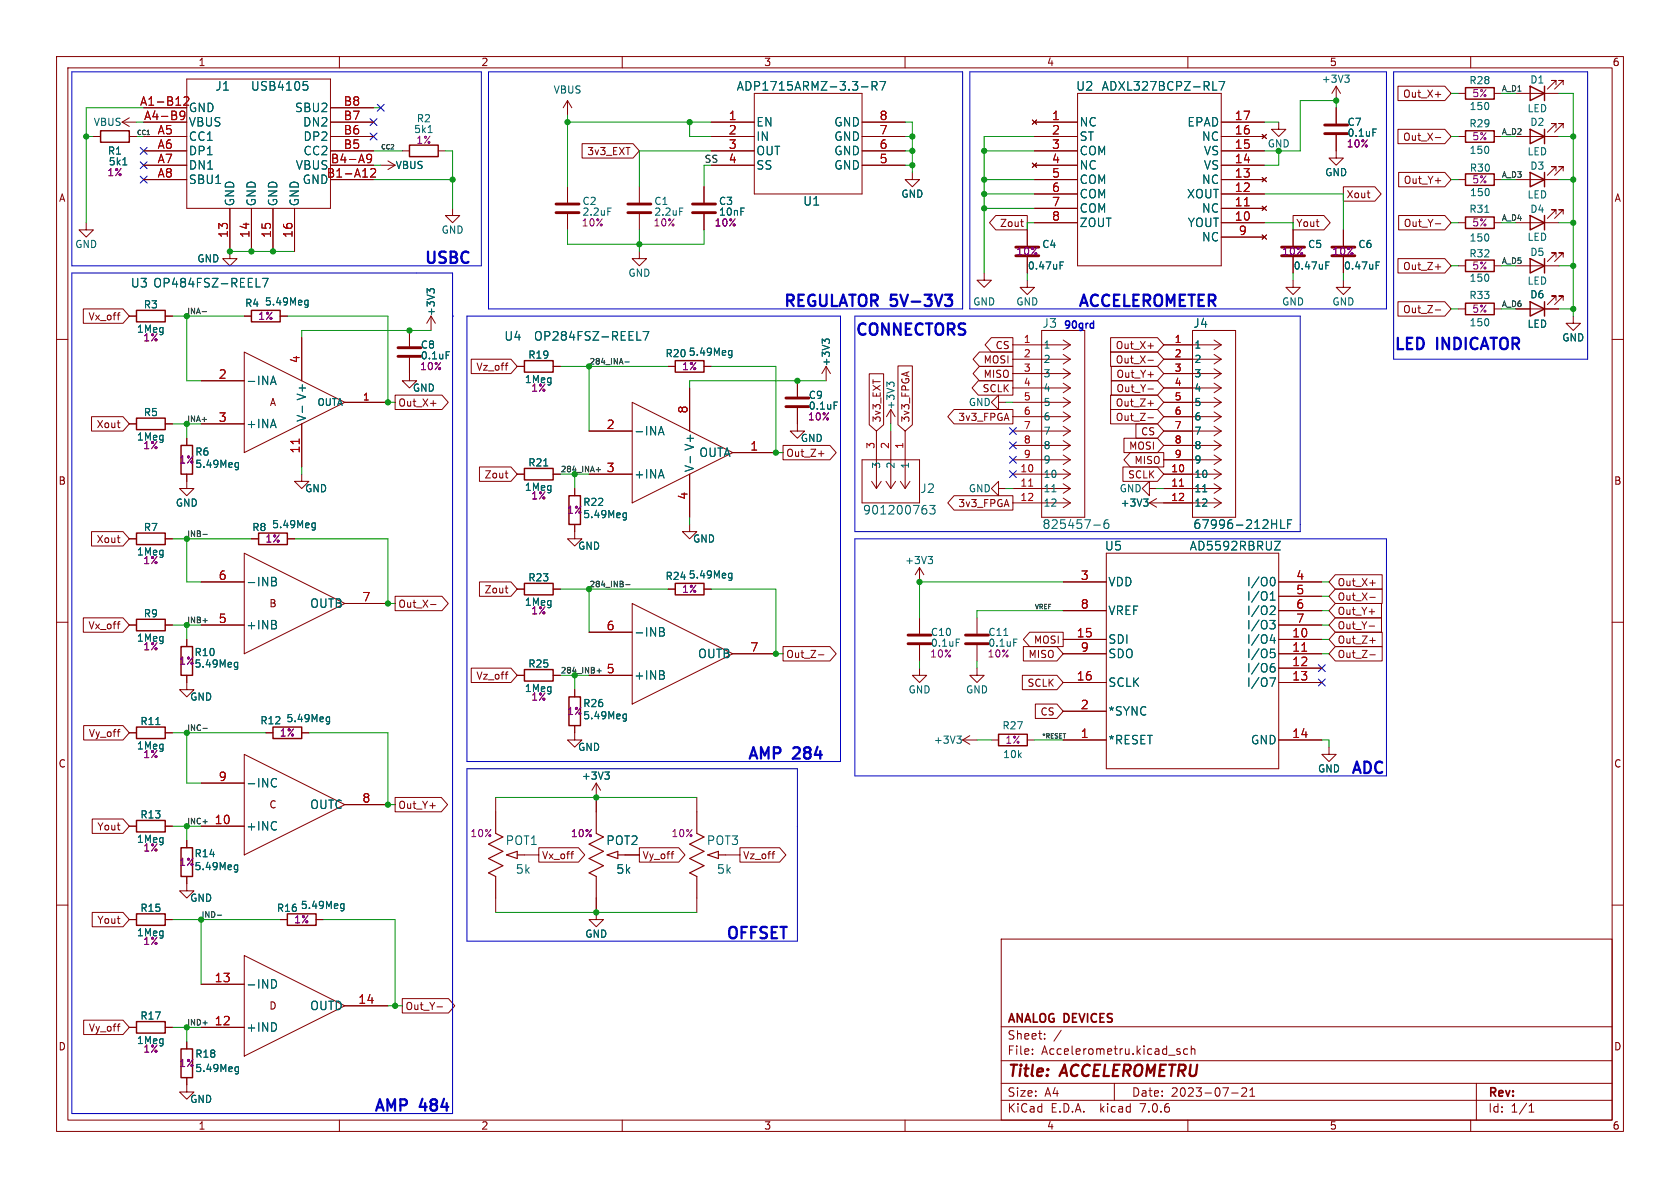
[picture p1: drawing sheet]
<svg xmlns="http://www.w3.org/2000/svg" width="297mm" height="210mm" viewBox="0 0 297 210" stroke-linecap="round" stroke-linejoin="round" font-family="sans-serif">
<g fill="none" stroke="#840000" stroke-width=".18">
<path d="M10 10h277v190h-277zM12 12h273v186h-273zM25.4 19.1h7.6M33 14h25.4v22.8h-25.4zM58.4 19.1h7.6M60 10v2M100.3 17.8v2.5M100.3 17.8l-.7 1.3M100.3 17.8l.8 1.3M110 10v2M133.3 16.5h19.1v17.8h-19.1zM160 10v2"/>
<path d="M190.5 16.5h25.4v30.5h-25.4zM210 10v2M236.2 15.2l-.7 1.3M236.2 15.2v2.6M236.2 19.1v2.7M236.2 15.2l.8 1.3M247.1 15.2h8.3l1.1 1.3-1.1 1.3h-8.3zM253.7 16.7h1M257.8 16.5h1.3M260 10v2M264.2 16.5h1.2M268 16.5h7.6"/>
<path d="M275.1 15v-.8h-.8h.8l-1.5 1.5M276.4 15v-.8h-.8h.8l-1.6 1.5M15.2 39.4v1.2h1.3l-1.3 1.3-1.2-1.3h1.2M16.5 24.1h1.3M21.6 21.6h2.5M21.6 21.6l1.3 .8M22.9 24.1h1.2M22.9 20.8l-1.3 .8M25.4 26.7h7.6M25.4 29.2h7.6M25.4 21.6h7.6M25.4 24.1h7.6"/>
<path d="M25.4 31.8h7.6M40.6 36.8v8.9h1.3l-1.3 1.3-1.2-1.3h1.2M44.4 36.8v7.7M48.3 36.8v7.7M52.1 36.8v7.7M58.4 26.7h7.6M58.4 29.2h7.6M58.4 21.6h7.6M58.4 24.1h7.6M58.4 31.8h7.6M67.3 29.2h2.5M68.6 28.4l1.2 .8"/>
<path d="M69.8 29.2l-1.2 .8M71.1 26.7h1.3M77.5 26.7h1.2M80 36.8v1.3h1.3l-1.3 1.3-1.3-1.3h1.3M100.3 33v2.8M100.3 37.8v2.8M102.9 25.4h9l1.1 1.3-1.1 1.2h-9zM113 33v2.8M113 37.8v2.8M124.5 33v2.8M124.5 37.8v2.8M125.7 26.7h7.6"/>
<path d="M125.7 29.2h7.6M125.7 21.6h7.6M125.7 24.1h7.6M152.4 26.7h7.6M152.4 29.2h7.6M152.4 21.6h7.6M152.4 24.1h7.6M161.3 30.5v1.3h1.3l-1.3 1.2-1.3-1.2h1.3M176 38.1h5.6v2.5h-5.6l-1.1-1.2zM180.4 39.2h.5M182.5 21.2l.8 .8M182.5 28.8l.8 .8"/>
<path d="M182.9 26.7h7.6M182.9 29.2h7.6M182.9 36.8h7.6M182.9 21.6h7.6M182.9 24.1h7.6M182.9 31.8h7.6M182.9 34.3h7.6M182.9 39.4h7.6M183.3 21.2l-.8 .8M183.3 28.8l-.8 .8M215.9 26.7h7.6M215.9 29.2h7.6"/>
<path d="M215.9 36.8h7.6M215.9 21.6h7.6M215.9 24.1h7.6M215.9 31.8h7.6M215.9 34.3h7.6M215.9 39.4h7.6M223.1 36.4l.8 .8M223.1 31.4l.8 .7M223.1 23.7l.8 .8M223.9 36.4l-.8 .8M223.9 31.4l-.8 .7M223.9 23.7l-.8 .8"/>
<path d="M226.1 21.6v1.3h1.2l-1.2 1.2-1.3-1.2h1.3M228.6 38.1h5.4l1.2 1.3-1.2 1.2h-5.4zM236.2 23.9v4h1.3l-1.3 1.3-1.3-1.3h1.3M237.5 33h5.6l1.1 1.3-1.1 1.3h-5.6zM247.1 22.9h8.3l1.1 1.2-1.1 1.3h-8.3zM247.3 38.1h8.1l1.1 1.3-1.1 1.2h-8.1zM247.3 30.5h8.1l1.1 1.3-1.1 1.2h-8.1zM253.7 39.6h1M253.7 31.9h1M253.7 24.3h1M257.8 24.1h1.3M257.8 31.8h1.3"/>
<path d="M257.8 39.4h1.3M264.2 24.1h1.2M264.2 31.8h1.2M264.2 39.4h1.2M268 24.1h7.6M268 31.8h7.6M268 39.4h7.6M275.1 37.8v-.7h-.8h.8l-1.5 1.5M275.1 22.6v-.8h-.8h.8l-1.5 1.6M275.1 30.2v-.7h-.8h.8l-1.5 1.5M276.4 37.8v-.7h-.8h.8l-1.6 1.5M276.4 22.6v-.8h-.8h.8l-1.6 1.6"/>
<path d="M276.4 30.2v-.7h-.8h.8l-1.6 1.5M10 60h2M14.7 54.6h7l1.2 1.3-1.2 1.3h-7zM20.7 55.7h.5M21.1 55.3h.1M22.9 55.9h1.2M29.2 55.9h1.3M43.2 55.9h1.2M49.5 55.9h1.3M53.3 59.7v7.6M72.4 58.4v2.8M76.2 55.9l-.8 1.3"/>
<path d="M76.2 55.9v2.5M76.2 55.9l.8 1.3M113 44.5v1.2h1.3l-1.3 1.3-1.2-1.3h1.2M174 48.3v1.2h1.3l-1.3 1.3-1.3-1.3h1.3M175.3 59.7h3.8v2.5h-3.8l-1.2-1.2zM180.8 40h.1M181.6 49.5v1.3h1.3l-1.3 1.3-1.3-1.3h1.3M181.6 40.6v2.8M181.6 45.5v2.8M184.1 58.4h7.7v33h-7.7zM196.3 59.7h8.3l1.1 1.3-1.1 1.2h-8.3zM210.8 58.4h7.6v33h-7.6z"/>
<path d="M215.9 41.9h7.6M223.1 41.5l.8 .8M223.9 41.5l-.8 .8M228.6 49.5v1.3h1.3l-1.3 1.3-1.3-1.3h1.3M228.6 40.6v2.8M228.6 45.5v2.8M237.5 49.5v1.3h1.3l-1.3 1.3-1.3-1.3h1.3M237.5 40.6v2.8M237.5 45.5v2.8M247.1 45.7h8.3l1.1 1.3-1.1 1.3h-8.3zM247.1 53.3h8.3l1.1 1.3-1.1 1.3h-8.3zM253.7 47.2h1"/>
<path d="M253.7 54.8h1M257.8 47h1.3M257.8 54.6h1.3M264.2 47h1.2M264.2 54.6h1.2M268 47h7.6M268 54.6h7.6M275.1 45.5v-.8h-.8h.8l-1.5 1.5M275.1 53.1v-.8h-.8h.8l-1.5 1.5M276.4 45.5v-.8h-.8h.8l-1.6 1.5M276.4 53.1v-.8h-.8h.8l-1.6 1.5M278.1 55.9v1.3h1.3l-1.3 1.2-1.2-1.2h1.2"/>
<path d="M285 60h2M16.2 73.7h5.5l1.2 1.2-1.2 1.3h-5.5zM22.9 74.9h1.2M29.2 74.9h1.3M33 77.5v1.2M35.6 74.9h7.6M35.6 67.3h7.6M43.2 62.2l17.8 8.9-17.8 8.9zM53.3 74.9v7.7M61 71.1h7.6M69.8 69.8h8.3l1.2 1.3-1.2 1.3h-8.3zM72.4 63.2v4.1h1.3l-1.3 1.3-1.3-1.3h1.3"/>
<path d="M76.1 71.3h1M83.3 63.5h7l1.1 1.3-1.1 1.2h-7zM89.3 64.6h.5M89.7 64.2h.1M91.4 64.8h1.3M97.8 64.8h1.3M104.1 76.2h7.7M111.8 71.1l17.7 8.9-17.7 8.9zM118.1 64.8h1.3M121.9 68.6v7.6M124.5 64.8h1.2M138.4 78.7h8.3l1.1 1.3-1.1 1.3h-8.3z"/>
<path d="M141 72.1v4.1h1.2l-1.2 1.3-1.3-1.3h1.3M141 67.3v2.8M146 64.8l-.7 1.2M146 64.8v2.5M146 64.8l.8 1.2M153.7 66.1h2.5v9l-1.3 1.1-1.2-1.1zM154.9 76.2v10.2M157.5 72.4l-.8 1.3M157.5 72.4v2.5M157.5 76.2v10.2M157.5 72.4l.7 1.3M158.7 64.7h2.6v10.4l-1.3 1.1-1.3-1.1z"/>
<path d="M160 76.2v10.2M168.7 72.4h10.4v2.5h-10.4l-1.1-1.2zM173 67.3h6.1v2.6h-6.1l-1.2-1.3zM173.1 62.2h6v2.6h-6l-1.1-1.3zM173.1 64.8h6v2.5h-6l-1.1-1.3zM176.5 71.1v-1.2l-1.2 1.2 1.2 1.3v-1.3h1.3M179.1 78.7h10.1M179.1 76.2h10.1M179.1 73.7h10.1M179.1 71.1h10.1M179.1 68.6h10.1M179.1 66h10.1"/>
<path d="M179.1 63.5h10.1M179.1 61h10.1M188 70.3l1.2 .8M188 67.7l1.2 .9M188 65.2l1.2 .8M188 62.7l1.2 .8M188 60.1l1.2 .9M188 77.9l1.2 .8M188 75.4l1.2 .8M188 72.8l1.2 .9M189.2 78.7l-1.2 .9M189.2 76.2l-1.2 .8"/>
<path d="M189.2 73.7l-1.2 .8M189.2 71.1l-1.2 .9M189.2 68.6l-1.2 .8M189.2 66l-1.2 .9M189.2 63.5l-1.2 .8M189.2 61l-1.2 .8M196.3 62.2h8.3l1.1 1.3-1.1 1.3h-8.3zM196.3 69.8h8.3l1.1 1.3-1.1 1.3h-8.3zM196.3 72.4h8.3l1.1 1.3-1.1 1.2h-8.3zM196.5 67.3h8.1l1.1 1.3-1.1 1.3h-8.1zM196.5 64.8h8.1l1.1 1.2-1.1 1.3h-8.1zM198.7 77.5h5.9l1.1 1.2-1.1 1.3h-5.9z"/>
<path d="M200.8 74.9h3.8l1.1 1.3-1.1 1.3h-3.8zM202.9 63.7h1M202.9 68.8h1M202.9 71.3h1M202.9 73.8h1M202.9 61.1h1M202.9 66.2h1M205.7 78.7h10.2M205.7 76.2h10.2M205.7 73.7h10.2M205.7 71.1h10.2M205.7 68.6h10.2"/>
<path d="M205.7 66h10.2M205.7 63.5h10.2M205.7 61h10.2M214.6 77.9l1.3 .8M214.6 75.4l1.3 .8M214.6 72.8l1.3 .9M214.6 70.3l1.3 .8M214.6 67.7l1.3 .9M214.6 65.2l1.3 .8M214.6 62.7l1.3 .8M214.6 60.1l1.3 .9M215.9 78.7l-1.3 .9"/>
<path d="M215.9 76.2l-1.3 .8M215.9 73.7l-1.3 .8M215.9 71.1l-1.3 .9M215.9 68.6l-1.3 .8M215.9 66l-1.3 .9M215.9 63.5l-1.3 .8M215.9 61l-1.3 .8M16.2 94h5.5l1.2 1.3-1.2 1.2h-5.5zM22.9 95.3h1.2M29.2 95.3h1.3M33 83.8v2.6h1.3l-1.3 1.2-1.3-1.2h1.3M43.2 97.8l17.8 8.9-17.8 8.9z"/>
<path d="M44.4 95.3h1.3M50.8 95.3h1.3M53.3 83.8v1.3h1.3l-1.3 1.3-1.2-1.3h1.2M84.8 82.5h5.5l1.1 1.3-1.1 1.3h-5.5zM89.3 83.6h.5M89.7 84.5h.1M91.4 83.8h1.3M97.8 83.8h1.3M101.6 92.7v2.6h1.3l-1.3 1.2-1.3-1.2h1.3M101.6 86.4v1.2M104.1 83.8h7.7M121.9 92.7v1.3h1.3l-1.3 1.3-1.3-1.3h1.3"/>
<path d="M121.9 83.8v7.6M129.5 80h7.7M144.7 80.2h1M152.4 81.3h10.2v7.6h-10.2zM154.1 85.1l.8 1.3M155.8 85.1l-.9 1.3M156.6 85.1l.9 1.3M158.3 85.1l-.8 1.3M159.2 85.1l.8 1.3M160.9 85.1l-.9 1.3M168.7 87.6h10.4v2.6h-10.4l-1.1-1.3zM176.5 86.4v-1.3l-1.2 1.3 1.2 1.2v-1.2h1.3"/>
<path d="M179.1 88.9h10.1M179.1 86.4h10.1M179.1 83.8h10.1M179.1 81.3h10.1M188 88.1l1.2 .8M188 85.5l1.2 .9M188 83l1.2 .8M188 80.4l1.2 .9M189.2 88.9l-1.2 .8M189.2 86.4l-1.2 .8M189.2 83.8l-1.2 .9M189.2 81.3l-1.2 .8"/>
<path d="M195.6 97.8h30.5v38.1h-30.5zM198.5 82.5h6.1l1.1 1.3-1.1 1.3h-6.1zM199.8 80h5.9v2.6h-5.9l-1.1-1.3zM203.2 86.4v-1.3l-1.3 1.3 1.3 1.2v-1.2h1.3M203.2 88.9h12.7M203.2 88.9l1.3 .8M204.5 88.1l-1.3 .8M205.7 86.4h10.2M205.7 83.8h10.2M205.7 81.3h10.2M214.6 88.1l1.3 .8M214.6 85.5l1.3 .9"/>
<path d="M214.6 83l1.3 .8M214.6 80.4l1.3 .9M215.9 88.9l-1.3 .8M215.9 86.4l-1.3 .8M215.9 83.8l-1.3 .9M215.9 81.3l-1.3 .8M10 110h2M14.7 109.2h7l1.2 1.3-1.2 1.3h-7zM20.7 110.3h.5M21.1 109.9h.1M22.9 110.5h1.2M29.2 110.5h1.3"/>
<path d="M33 119.4v2.5h1.3l-1.3 1.3-1.3-1.3h1.3M33 113v1.3M35.6 110.5h7.6M35.6 102.9h7.6M61 106.7h7.6M69.8 105.4h8.3l1.2 1.3-1.2 1.3h-8.3zM76.1 106.9h1M83.3 118.1h7l1.1 1.3-1.1 1.3h-7zM84.8 102.9h5.5l1.1 1.2-1.1 1.3h-5.5zM89.3 119.2h.5M89.3 104h.5M89.7 118.8h.1"/>
<path d="M89.7 104.8h.1M91.4 119.4h1.3M91.4 104.1h1.3M97.8 119.4h1.3M97.8 104.1h1.3M104.1 119.4h7.7M104.1 111.8h7.7M111.8 106.7l17.7 8.9-17.7 8.9zM118.1 104.1h1.3M124.5 104.1h1.2M129.5 115.6h7.7M138.4 114.3h8.3l1.1 1.3-1.1 1.2h-8.3z"/>
<path d="M144.7 115.8h1M162.6 118.1v1.3h1.2l-1.2 1.3-1.3-1.3h1.3M162.6 100.3v2.6M162.6 109.2v2.8M162.6 114v2.8M162.6 100.3l-.8 1.3M162.6 100.3l.7 1.3M172.7 118.1v1.3h1.3l-1.3 1.3-1.3-1.3h1.3M172.7 109.2v2.8M172.7 114v2.8M180.7 119.4h6.1l1.2 1.3-1.2 1.2h-6.1zM180.9 114.3h5.9l1.2 1.3-1.2 1.2h-5.9z"/>
<path d="M182 111.8h6v2.5h-6l-1.1-1.3zM188 102.9h7.6M188 113h7.6M188 115.6h7.6M188 108h7.6M226.1 110.5h7.6M226.1 102.9h7.6M226.1 113h7.6M226.1 115.6h7.6M226.1 118.1h7.6M226.1 105.4h7.6M226.1 108h7.6"/>
<path d="M236.1 111.8h8.3v2.5h-8.3l-1.2-1.3zM236.1 104.1h8.3v2.6h-8.3l-1.2-1.3zM236.1 101.6h8.3v2.5h-8.3l-1.2-1.2zM236.1 109.2h8.1v2.6h-8.1l-1.2-1.3zM236.1 106.7h8.1v2.5h-8.1l-1.2-1.2zM236.1 114.3h8.3v2.5h-8.3l-1.2-1.2zM242 110.7h1M242 108.1h1M242.2 113.2h.9M242.2 105.6h.9M242.2 103.1h.9M242.2 115.8h.9"/>
<path d="M285 110h2M14.8 128.3h6.9l1.2 1.2-1.2 1.3h-6.9zM20.7 129.4h.5M21.1 128.9h.1M22.9 129.5h1.2M29.2 129.5h1.3M35.6 138.4h7.6M43.2 133.4l17.8 8.8-17.8 8.9zM47 129.5h1.3M53.3 129.5h1.3M101.6 128.3v2.5h1.3l-1.3 1.3-1.3-1.3h1.3M101.6 121.9v1.3"/>
<path d="M105.4 138.4l-.8 1.3M105.4 138.4v5.1M105.4 138.4l.8 1.3M170.2 130.8l1.2 .8M170.2 130.8h2.5M171.4 130l-1.2 .8M175.3 130.8h1.2M181.6 130.8h1.3M183 124.5h3.8l1.2 1.2-1.2 1.3h-3.8zM188 130.8h7.6M188 120.7h7.6M188 125.7h7.6"/>
<path d="M226.1 130.8h7.6M226.1 120.7h7.6M234.9 132.1v1.3h1.3l-1.3 1.2-1.2-1.2h1.2M10 160h2M16.3 144.8h5.4l1.2 1.3-1.2 1.2h-5.4zM22.9 146.1h1.2M29.2 146.1h1.3M33 154.9v2.6h1.3l-1.3 1.3-1.3-1.3h1.3M33 148.6v1.3M35.6 146.1h7.6M61 142.2h7.6M69.8 141h8.2l1.1 1.2-1.1 1.3h-8.2z"/>
<path d="M76 142.4h1M87.6 141v2.5M87.6 158.8v2.5M92.7 151.1h2.5M95.2 149.9h7.1l1.1 1.2-1.1 1.3h-7.1zM100.9 151h.5M101.3 150.5h.1M105.4 158.8v3.8h1.3l-1.3 1.2-1.3-1.2h1.3M110.5 151.1h2.5M113 149.9h7l1.1 1.2-1.1 1.3h-7zM123.2 141v2.5M123.2 158.8v2.5"/>
<path d="M128.3 151.1h2.5M130.8 149.9h7l1.1 1.2-1.1 1.3h-7zM136.5 151h.5M136.8 150.5h.2M285 160h2M16.3 161.3h5.4l1.2 1.3-1.2 1.2h-5.4zM22.9 162.6h1.2M29.2 162.6h1.3M35.6 174h7.6M43.2 168.9l17.8 8.9-17.8 8.9zM49.5 162.6h1.3M55.9 162.6h1.2"/>
<path d="M61 177.8h7.6M71.1 176.5h8.2l1.1 1.3-1.1 1.3h-8.2zM77.3 178h.9M177 166h108v32h-108zM14.8 180.3h6.9l1.2 1.3-1.2 1.3h-6.9zM20.7 181.4h.5M21.1 181h.1M22.9 181.6h1.2M29.2 181.6h1.3M33 190.5v2.5h1.3l-1.3 1.3-1.3-1.3h1.3M33 184.2v1.2M35.6 181.6h7.6"/>
<path d="M60 198v2M110 198v2M160 198v2M177 194.5h108M177 191.5h108M177 187.5h108M177 181.5h108M182.5 186.3v.1M182.5 185.5v.1M184.7 183.6v.1M184.7 182.8v.1M187.6 182.1l-1.3 2"/>
<path d="M197 191.5v3M208.6 185.5l-.4-.1-.2 .2 .1 .2 .5 .2v.3h-.6M210 185.5l-.5-.1-.3 .3v.4l.2 .2h.6M210 198v2M210.6 185.5l.2-.1 .4 .1v.9M210.6 184.9v1.5M217.7 193.2h1.2M219.5 192.4l.6-.1 .2 .1 .1 .3-.9 1.1h.9M221 193.8h.8M221 192.7l.4-.4v1.5M260 198v2M261 191.5v6.5"/>
<path d="M270.3 196.6h.9M270.3 195.5l.4-.4v1.5"/>
</g>
<g fill="none" stroke="#006464" stroke-width=".18">
<path d="M53.6 14.4h.8M53.8 15h.3l.3 .3-.1 .6h-.5M152.3 15.4h1.2M154.2 15.2l.7-.1 .1-.2v-.3l-.2-.2h-.6v1.5M154.5 15.2l.5 .7M155.6 14.4h1l-.7 1.5M214.4 15.9h.7M215.5 14.4h1l-.6 1.5M237.7 13.3h.8l-.4 .5M238.3 13.8l.2 .2v.3l-.2 .2M21.7 29.2h.7M75.7 23.4h.7"/>
<path d="M107.5 36.8h.6M120.2 36.8h.6M242.7 22.8h.6M262.5 37.5h.7M45.3 50.7h.7M46.4 49.2h1l-.7 1.5M54.1 53.1h.4M54.5 53.1v1l-.2 .2h-.3M54.5 53.9h-.4M76 51.5l-.5-.5v.8M76 51.3l.2-.3h.3l.3 .3M113.7 58.6h1l-.7 1.5"/>
<path d="M187.4 46.9h.4M187.4 46.3h.6M234.4 46.9h.4M234.4 46.3h.6M243.3 46.9h.4M243.3 46.3h.6M47.8 68l.5-1.5 .5 1.5M48 67.6h.7M53.5 71.8v1.1M78.9 62.2h.6M112.6 60.1h.7M116.4 76.9l.5-1.5 .5 1.5"/>
<path d="M116.5 76.5h.8M129 62h.4M129.4 62v1l-.1 .2h-.3M129.4 62.7l-.4 .1M145.8 60.4l-.4-.5v.8M145.8 60.2l.3-.3h.3l.2 .3M147.5 71.1h.6M157.3 68l-.5-.4v.7M157.3 67.8l.2-.2h.3l.3 .2M41.8 81.8h.3M42.1 81.8v1l-.1 .2h-.3M42.1 82.6h-.3"/>
<path d="M55.4 92.4l.3 .1M55.7 92.4v1.1l-.1 .2h-.3M55.7 93.2l-.3 .1M96.1 82.4h.8M110.4 90.7h.3M110.7 90.7v1l-.1 .2h-.3M110.7 91.5h-.3M122 80.7v1.1M163.7 90l.2 .2-.2 .6M164.1 98.4h.8l-.5 .5M164.4 89.3h.9l-.5 .6 .4 .2v.6l-.2 .2h-.4l-.2-.2M164.6 98.9l.3 .2v.3l-.3 .2"/>
<path d="M186 86.9h.7M193.4 92.8h1.1M195.9 91.9a.6 .6 0 0 0-.7 .6v.6l.1 .2 .4 .1 .3-.1v-.5l-.1-.3h-.4l-.3 .3M202.2 88.2h.8l-.5 .5M202.7 88.7l.3 .2v.3l-.3 .3M212.6 86.9h.8M225.3 95.7h1.1l-1.1 1.5h1.1M226.4 91.9v1.5h.7M227.6 92.6h.6M228.4 91.9h-.8v1.5M41.7 117.1h.3M42 117.1v1l-.1 .2-.3 .1"/>
<path d="M42 117.9h-.3M48 102.1h.5l.2 .1 .1 .3-.3 .3M48 102.8h.5M48.5 102.8a.4 .4 0 0 1 .4 .3 .4 .4 0 0 1-.3 .5h-.6M48.7 110.5l.2 .2-.2 .4M48.7 109.8v.4M116.6 110.9h.5l.2 .2 .1 .3-.3 .3M116.6 111.7h.5M117.1 111.7a.4 .4 0 0 1 .4 .3 .4 .4 0 0 1-.3 .4h-.6M117.3 119.4l.2 .2-.2 .4M117.3 118.7v.4M129 101.3l.4 .1"/>
<path d="M129.4 101.3v1.1l-.1 .1-.3 .1M129.4 102.1l-.4 .1M169.1 113h.6M177.5 112.3h.7M179.2 113h.6M224.5 109.7h.9l-.5 .5 .4 .2 .1 .5-.3 .3h-.4M224.5 119.8h1l-.7 1.5M224.6 113.2h.9M224.6 106.1h.8M224.6 105l.4-.4v1.5M224.6 114.8h.7M224.8 115.3h.3l.3 .3-.1 .5-.5 .2"/>
<path d="M224.8 107.1l.5 .1 .1 .4-.9 1h.9M224.8 117.9h.5l.1 .3-.1 .5-.5 .1M224.9 102.1a.81 .81 0 0 1 .6 .6 .81 .81 0 0 1-.3 .8l-.3 .1M225.3 112.7v1M225.3 117.3l-.5 .1M27.5 128.1h.8M48.2 137.7l.4-.1 .3 .2M48.9 139l-.3 .1-.4-.1M57.9 126.7l.4 .1M58.3 126.7v1.1l-.2 .1-.3 .1M58.3 127.5l-.4 .1M106.9 136.5h.8l-.4 .5"/>
<path d="M107.5 137l.2 .2v.3l-.2 .2M110.4 126.2l.3 .1M110.7 126.2v1.1l-.1 .1-.3 .1M110.7 127l-.3 .1M169.2 130.1h.7l-.4 .5M169.7 130.6l.2 .2v.3l-.2 .3M41.7 152.9l.3 .1M42 152.9v1l-.1 .2-.3 .1M42 153.7h-.3M60.4 159.8h.4M60.8 159.8v1l-.1 .2h-.3M48 173.2a.76 .76 0 0 1 .9 .7 .76 .76 0 0 1-.9 .8"/>
<path d="M60.8 160.5l-.4 .1M41.8 188.6h.3M42.1 188.6v1l-.1 .2-.3 .1M42.1 189.4h-.3M48.8 181.2v.7"/>
</g>
<path d="M31.8 19.9l.3-.3h.3l.3 .3M32.5 17.2l.6-.1 .2 .1 .1 .3-.9 1.1h.9M31.8 20.3l.3 .3h.3l.3-.3M32.6 20.8a.53 .53 0 0 1-.6 .3M64.8 27.6l.3-.3 .5 .1a.99 .99 0 0 1-.3 1.4h-.3M64.8 27.9l.3 .3h.3l.3-.3M65.5 29.9l.6-.1 .2 .1 .1 .3-.9 1.1h.9M220 36.4h.9M52.9 77.6v.9M181.9 85.9h.7M208.5 85.9h.7M230.2 115.1h.8" fill="none" stroke="#a90000" stroke-width=".18"/>
<g fill="none" stroke="#840000" stroke-width=".25">
<path d="M259.1 15.5h5.1v2h-5.1zM270.5 15.2l2.5 1.3-2.5 1.3zM273 15.2v2.6M17.8 23.1h5.1v2h-5.1zM72.4 25.7h5.1v2h-5.1zM259.1 38.4h5.1v2h-5.1zM259.1 23.1h5.1v2h-5.1zM259.1 30.7h5.1v2.1h-5.1zM270.5 38.1l2.5 1.3-2.5 1.2zM270.5 22.9l2.5 1.2-2.5 1.3zM270.5 30.5l2.5 1.3-2.5 1.2zM273 22.9v2.5"/>
<path d="M273 30.5v2.5M273 38.1v2.5M24.1 54.9h5.1v2h-5.1zM44.4 54.9h5.1v2h-5.1zM259.1 46h5.1v2h-5.1zM259.1 53.6h5.1v2h-5.1zM270.5 45.7l2.5 1.3-2.5 1.3zM270.5 53.3l2.5 1.3-2.5 1.3zM273 45.7v2.6M273 53.3v2.6M24.1 73.9h5.1v2h-5.1zM32 78.7h2v5.1h-2z"/>
<path d="M92.7 63.8h5.1v2h-5.1zM119.4 63.8h5.1v2h-5.1zM24.1 94.2h5.1v2.1h-5.1zM45.7 94.2h5.1v2.1h-5.1zM92.7 82.8h5.1v2h-5.1zM100.6 87.6h2v5.1h-2zM24.1 109.5h5.1v2h-5.1zM32 114.3h2v5.1h-2zM92.7 118.4h5.1v2h-5.1zM92.7 103.1h5.1v2.1h-5.1zM119.4 103.1h5.1v2.1h-5.1zM24.1 128.5h5.1v2.1h-5.1z"/>
<path d="M48.3 128.5h5v2.1h-5zM100.6 123.2h2v5.1h-2zM176.5 129.8h5.1v2h-5.1zM24.1 145h5.1v2.1h-5.1zM32 149.9h2v5h-2zM24.1 161.5h5.1v2.1h-5.1zM50.8 161.5h5.1v2.1h-5.1zM24.1 180.6h5.1v2h-5.1zM32 185.4h2v5.1h-2z"/>
</g>
<g fill="none" stroke="#840000" stroke-width=".51">
<path d="M98.3 37.6h4.1M98.3 36.1h4.1M111 37.6h4.1M111 36.1h4.1M122.4 37.6h4.1M122.4 36.1h4.1M234.2 23.6h4.1M234.2 22.1h4.1M179.6 45.2h4M179.6 43.7h4M226.6 45.2h4M226.6 43.7h4"/>
<path d="M235.5 45.2h4M235.5 43.7h4M70.4 63h4M70.4 61.5h4M138.9 71.9h4.1M138.9 70.4h4.1M160.5 113.8h4.1M160.5 112.3h4.1M170.7 113.8h4.1M170.7 112.3h4.1"/>
</g>
<path d="M87.6 143.5v3.8l1.3 .7-2.5 1.2 2.5 1.3-2.5 1.3 2.5 1.2-2.5 1.3 1.2 .6v3.9M89.5 151.1l1.9-.6v1.3zM91.4 151.1h1.3M105.4 143.5v3.8l1.3 .7-2.6 1.2 2.6 1.3-2.6 1.3 2.6 1.2-2.6 1.3 1.3 .6v3.9M107.3 151.1l1.9-.6v1.3zM109.2 151.1h1.3M123.2 143.5v3.8l1.3 .7-2.6 1.2 2.6 1.3-2.6 1.3 2.6 1.2-2.6 1.3 1.3 .6v3.9M125.1 151.1l1.9-.6v1.3zM127 151.1h1.3" fill="none" stroke="#840000" stroke-width=".2"/>
<path d="M35.7 55.1h.8M110.5 64h.7M35.9 94.5h.7M105.4 83h.8M105.8 82.7v.7M35.9 109.7h.7M105.5 118.6h.8M105.9 118.2v.8M110.6 103.4h.8M35.9 128.8h.7M38.4 161.8h.8" fill="none" stroke="#0f0f0f" stroke-width=".18"/>
<path d="M167.1 52.1h1.2l-.7 .8a.54 .54 0 0 1 .7 .3v.5l-.2 .3-.7 .1" fill="none" stroke="#0000c2" stroke-width=".4"/>
<path d="M193.2 57.2h.1M193.3 56.7v1.3M193.3 57.9l-.1 .1" fill="none" stroke="#0000c2" stroke-width=".25"/>
<path d="M12.7 12.7h72.4v34.3h-72.4zM86.4 12.7h83.8v41.9h-83.8zM171.4 12.7h73.7v41.9h-73.7zM246.4 12.7h34.3v50.8h-34.3zM12.7 48.3h67.3v148.6h-67.3zM80 55.9h.1M82.5 55.9h66.1v78.7h-66.1zM151.1 55.9h78.8v38.1h-78.8zM151.1 95.3h94v41.9h-94zM82.5 135.9h58.5v30.5h-58.5z" fill="none" stroke="#0000c2" stroke-width=".18"/>
<g fill="none" stroke="#009600" stroke-width=".18">
<path d="M25.4 19.1h-10.2v20.3M66 19.1h1.3M236.2 19.1v-1.3h-6.3v8.9h-3.8v2.5h-2.6M256.5 16.5h1.3M265.4 16.5h2.6M275.6 16.5h2.5v39.4M15.2 24.1h1.3M24.1 21.6h1.3M66 29.2h1.3M66 31.8h14M66 26.7h5.1M78.7 26.7h1.3v10.1"/>
<path d="M100.3 21.6h25.4M100.3 20.3v12.7M121.9 21.6v2.5h3.8M124.5 29.2v3.8M125.7 26.7h-12.7v6.3M160 21.6h1.3v8.9M160 29.2h1.3M160 24.1h1.3M160 26.7h1.3M174 31.8h8.9M174 34.3h8.9M174 26.7h8.9"/>
<path d="M174 36.8h8.9M182.9 39.4h-1.3v1.2M182.9 24.1h-8.9v24.2M223.5 39.4h5.1M223.5 34.3h14v6.3M223.5 21.6h2.6M256.5 39.4h1.3M256.5 31.8h1.3M256.5 24.1h1.3M265.4 39.4h2.6M265.4 31.8h2.6M265.4 24.1h2.6"/>
<path d="M275.6 39.4h2.5M275.6 31.8h2.5M275.6 24.1h2.5M30.5 55.9h12.7M33 55.9v11.4h2.6M40.6 44.5h11.5M50.8 55.9h17.8v15.2h1.2M76.2 58.4h-22.9v1.3M100.3 40.6v2.6h24.2v-2.6M113 40.6v3.9M181.6 48.3v1.2M228.6 48.3v1.2"/>
<path d="M237.5 48.3v1.2M256.5 47h1.3M256.5 54.6h1.3M265.4 47h2.6M265.4 54.6h2.6M275.6 47h2.5M275.6 54.6h2.5M30.5 74.9h5.1M33 74.9v2.6M99.1 64.8h19M104.1 64.8v11.4M125.7 64.8h11.5v15.2h1.2"/>
<path d="M146 67.3h-24.1v1.3M157.5 74.9v1.3M177.8 71.1h1.3M30.5 95.3h13.9M33 95.3v7.6h2.6M52.1 95.3h16.5v11.4h1.2M53.3 82.6v1.2M99.1 83.8h5M101.6 83.8v2.6M121.9 91.4v1.3M177.8 86.4h1.3M204.5 86.4h1.2"/>
<path d="M30.5 110.5h5.1M33 110.5v2.5M99.1 104.1h19M99.1 119.4h5M101.6 119.4v2.5M104.1 104.1v7.7M125.7 104.1h11.5v11.5h1.2M162.6 116.8v1.3M172.7 116.8v1.3M188 108h-15.3v1.2M188 102.9h-25.4v6.3M233.7 115.6h1.2"/>
<path d="M233.7 113h1.2M233.7 110.5h1.2M233.7 105.4h1.2M233.7 108h1.2M233.7 102.9h1.2M30.5 129.5h16.5M33 129.5v8.9h2.6M54.6 129.5h14v12.7h1.2M172.7 130.8h2.6M182.9 130.8h5.1M233.7 130.8h1.2v1.3M30.5 146.1h5.1"/>
<path d="M33 146.1v2.5M87.6 141h35.6M30.5 162.6h19M35.6 162.6v11.4M57.1 162.6h12.7v15.2M68.6 177.8h2.5M87.6 161.3h35.6M30.5 181.6h5.1M33 181.6v2.6"/>
</g>
<g fill="none" stroke="#000084" stroke-width=".18">
<path d="M66.7 18.4l1.2 1.3M67.9 18.4l-1.2 1.3M24.8 28.6l1.2 1.2M24.8 26.1l1.2 1.2M24.8 31.1l1.2 1.3M26 28.6l-1.2 1.2M26 26.1l-1.2 1.2M26 31.1l-1.2 1.3M65.4 21l1.2 1.2M65.4 23.5l1.2 1.2M66.6 21l-1.2 1.2M66.6 23.5l-1.2 1.2"/>
<path d="M178.5 78.1l1.2 1.2M178.5 75.6l1.2 1.2M179.7 78.1l-1.2 1.2M179.7 75.6l-1.2 1.2M178.5 83.2l1.2 1.2M178.5 80.7l1.2 1.2M179.7 83.2l-1.2 1.2M179.7 80.7l-1.2 1.2M233.1 117.5l1.2 1.2M234.3 117.5l-1.2 1.2M233.1 120l1.2 1.3M234.3 120l-1.2 1.3"/>
</g>
<g fill="#009600" stroke="#009600" stroke-width=".18">
<circle cx="278.1" cy="39.4" r=".46"/>
<circle cx="278.1" cy="47" r=".46"/>
<circle cx="278.1" cy="54.6" r=".46"/>
<circle cx="141" cy="67.3" r=".46"/>
<circle cx="174" cy="34.3" r=".46"/>
<circle cx="174" cy="26.7" r=".46"/>
<circle cx="174" cy="31.8" r=".46"/>
<circle cx="161.3" cy="29.2" r=".46"/>
<circle cx="162.6" cy="102.9" r=".46"/>
<circle cx="161.3" cy="26.7" r=".46"/>
<circle cx="121.9" cy="21.6" r=".46"/>
<circle cx="161.3" cy="24.1" r=".46"/>
<circle cx="236.2" cy="17.8" r=".46"/>
<circle cx="174" cy="36.8" r=".46"/>
<circle cx="226.1" cy="26.7" r=".46"/>
<circle cx="278.1" cy="24.1" r=".46"/>
<circle cx="278.1" cy="31.8" r=".46"/>
<circle cx="33" cy="129.5" r=".46"/>
<circle cx="68.6" cy="142.2" r=".46"/>
<circle cx="33" cy="74.9" r=".46"/>
<circle cx="33" cy="110.5" r=".46"/>
<circle cx="68.6" cy="71.1" r=".46"/>
<circle cx="33" cy="55.9" r=".46"/>
<circle cx="72.4" cy="58.4" r=".46"/>
<circle cx="33" cy="95.3" r=".46"/>
<circle cx="104.1" cy="104.1" r=".46"/>
<circle cx="105.4" cy="141" r=".46"/>
<circle cx="101.6" cy="119.4" r=".46"/>
<circle cx="33" cy="146.1" r=".46"/>
<circle cx="105.4" cy="161.3" r=".46"/>
<circle cx="69.8" cy="177.8" r=".46"/>
<circle cx="35.6" cy="162.6" r=".46"/>
<circle cx="33" cy="181.6" r=".46"/>
<circle cx="137.2" cy="115.6" r=".46"/>
<circle cx="101.6" cy="83.8" r=".46"/>
<circle cx="137.2" cy="80" r=".46"/>
<circle cx="68.6" cy="106.7" r=".46"/>
<circle cx="44.4" cy="44.5" r=".46"/>
<circle cx="48.3" cy="44.5" r=".46"/>
<circle cx="80" cy="31.8" r=".46"/>
<circle cx="113" cy="43.2" r=".46"/>
<circle cx="104.1" cy="64.8" r=".46"/>
<circle cx="40.6" cy="44.5" r=".46"/>
<circle cx="15.2" cy="24.1" r=".46"/>
<circle cx="100.3" cy="21.6" r=".46"/>
</g>
<g font-size="2.8" fill="#0000c2">
<text x="74.9" y="46.7">USBC</text>
<text x="138.4" y="54.4">REGULATOR 5V-3V3</text>
<text x="151.1" y="59.4">CONNECTORS</text>
<text x="190.5" y="54.4">ACCELEROMETER</text>
<text x="246.4" y="62">LED</text>
<text x="254.1" y="62">INDICATOR</text>
<text x="132.1" y="134.4">AMP</text>
<text x="140.4" y="134.4">284</text>
<text x="238.8" y="136.9">ADC</text>
<text x="128.3" y="166.1">OFFSET</text>
<text x="66" y="196.6">AMP</text>
<text x="74.4" y="196.6">484</text>
</g>
<g font-size="2.8" fill="#840000">
<text x="178" y="190.9">Title:</text>
<text x="187.7" y="190.9">ACCELEROMETRU</text>
</g>
<g font-size="2.1" fill="#006464">
<text x="38" y="16.2">J1</text>
<text x="44.3" y="16.2">USB4105</text>
<text x="130.2" y="16.2">ADP1715ARMZ-3.3-R7</text>
<text x="190.2" y="16.2">U2</text>
<text x="194.7" y="16.2">ADXL327BCPZ-RL7</text>
<text x="52.1" y="20">SBU2</text>
<text x="53.5" y="22.6">DN2</text>
<text x="133.6" y="22.6">EN</text>
<text x="147.4" y="22.6">GND</text>
<text x="190.8" y="22.6">NC</text>
<text x="209.9" y="22.6">EPAD</text>
<text x="33.3" y="25.1">CC1</text>
<text x="33.3" y="27.6">DP1</text>
<text x="53.6" y="27.6">CC2</text>
<text x="53.6" y="25.1">DP2</text>
<text x="133.6" y="25.1">IN</text>
<text x="133.6" y="27.6">OUT</text>
<text x="147.4" y="27.6">GND</text>
<text x="147.4" y="25.1">GND</text>
<text x="190.8" y="25.1">ST</text>
<text x="190.8" y="27.6">COM</text>
<text x="212.4" y="25.1">NC</text>
<text x="212.8" y="27.6">VS</text>
<text x="33.3" y="30.2">DN1</text>
<text x="33.3" y="32.7">SBU1</text>
<text x="52.2" y="30.2">VBUS</text>
<text x="133.6" y="30.2">SS</text>
<text x="147.4" y="30.2">GND</text>
<text x="190.8" y="30.2">NC</text>
<text x="190.8" y="32.7">COM</text>
<text x="190.8" y="35.3">COM</text>
<text x="209.8" y="35.3">XOUT</text>
<text x="212.4" y="32.7">NC</text>
<text x="212.8" y="30.2">VS</text>
<text x="41.6" y="36.6" transform="rotate(-90 41.6 36.6)">GND</text>
<text x="45.4" y="36.6" transform="rotate(-90 45.4 36.6)">GND</text>
<text x="49.2" y="36.6" transform="rotate(-90 49.2 36.6)">GND</text>
<text x="53" y="36.6" transform="rotate(-90 53 36.6)">GND</text>
<text x="141.9" y="36.6">U1</text>
<text x="190.8" y="37.8">COM</text>
<text x="190.8" y="40.3">ZOUT</text>
<text x="209.9" y="40.3">YOUT</text>
<text x="212.4" y="37.8">NC</text>
<text x="212.4" y="42.9">NC</text>
<text x="23" y="51">U3 OP484FSZ-REEL7</text>
<text x="184.2" y="58.1">J3</text>
<text x="210.9" y="58.1">J4</text>
<text x="89.1" y="60.4">U4</text>
<text x="94.3" y="60.4">OP284FSZ-REEL7</text>
<text x="43.4" y="68.3">-INA</text>
<text x="54.3" y="70.9" transform="rotate(-90 54.3 70.9)">V+</text>
<text x="43.4" y="75.9">+INA</text>
<text x="54.3" y="74.7" transform="rotate(-90 54.3 74.7)">V-</text>
<text x="112" y="77.2">-INA</text>
<text x="122.9" y="83.6" transform="rotate(-90 122.9 83.6)">V-</text>
<text x="122.9" y="79.8" transform="rotate(-90 122.9 79.8)">V+</text>
<text x="123.6" y="81">OUTA</text>
<text x="112" y="84.8">+INA</text>
<text x="162.6" y="87.4">J2</text>
<text x="152.5" y="91.2">901200763</text>
<text x="184.2" y="93.7">825457-6</text>
<text x="210.9" y="93.7">67996-212HLF</text>
<text x="195.2" y="97.5">U5</text>
<text x="210.2" y="97.5">AD5592RBRUZ</text>
<text x="43.4" y="103.8">-INB</text>
<text x="54.8" y="107.7">OUTB</text>
<text x="195.8" y="103.8">VDD</text>
<text x="220.4" y="103.8">I/O0</text>
<text x="220.4" y="106.4">I/O1</text>
<text x="43.4" y="111.5">+INB</text>
<text x="112" y="112.7">-INB</text>
<text x="195.8" y="108.9">VREF</text>
<text x="220.4" y="108.9">I/O2</text>
<text x="220.4" y="111.5">I/O3</text>
<text x="123.3" y="116.5">OUTB</text>
<text x="195.8" y="114">SDI</text>
<text x="195.8" y="116.5">SDO</text>
<text x="220.4" y="114">I/O4</text>
<text x="220.4" y="116.5">I/O5</text>
<text x="220.4" y="119.1">I/O6</text>
<text x="112" y="120.4">+INB</text>
<text x="195.8" y="121.6">SCLK</text>
<text x="220.4" y="121.6">I/O7</text>
<text x="195.8" y="131.8">*RESET</text>
<text x="195.8" y="126.7">*SYNC</text>
<text x="221.1" y="131.8">GND</text>
<text x="43.4" y="139.4">-INC</text>
<text x="54.8" y="143.2">OUTC</text>
<text x="43.4" y="147">+INC</text>
<text x="89.3" y="149.6">POT1</text>
<text x="107.1" y="149.6">POT2</text>
<text x="124.9" y="149.6">POT3</text>
<text x="91.1" y="154.7">5k</text>
<text x="108.9" y="154.7">5k</text>
<text x="126.6" y="154.7">5k</text>
<text x="43.4" y="175">-IND</text>
<text x="54.8" y="178.8">OUTD</text>
<text x="43.4" y="182.6">+IND</text>
</g>
<g font-size="2.1" fill="#a90000">
<text x="24.7" y="18.8">A1-B12</text>
<text x="25.4" y="21.3">A4-B9</text>
<text x="27.8" y="23.9">A5</text>
<text x="33.3" y="20">GND</text>
<text x="33.3" y="22.6">VBUS</text>
<text x="60.7" y="23.9">B6</text>
<text x="60.7" y="21.3">B7</text>
<text x="60.7" y="18.8">B8</text>
<text x="128.7" y="21.3">1</text>
<text x="128.7" y="23.9">2</text>
<text x="155.4" y="23.9">7</text>
<text x="155.4" y="21.3">8</text>
<text x="185.9" y="21.3">1</text>
<text x="185.9" y="23.9">2</text>
<text x="218.2" y="23.9">16</text>
<text x="218.2" y="21.3">17</text>
<text x="27.8" y="26.4">A6</text>
<text x="27.8" y="29">A7</text>
<text x="58.4" y="29">B4-A9</text>
<text x="60.7" y="26.4">B5</text>
<text x="128.7" y="26.4">3</text>
<text x="128.7" y="29">4</text>
<text x="155.4" y="29">5</text>
<text x="155.4" y="26.4">6</text>
<text x="185.9" y="26.4">3</text>
<text x="185.9" y="29">4</text>
<text x="218.2" y="29">14</text>
<text x="218.2" y="26.4">15</text>
<text x="27.8" y="31.5">A8</text>
<text x="53.4" y="32.7">GND</text>
<text x="57.7" y="31.5">B1-A12</text>
<text x="185.9" y="31.5">5</text>
<text x="185.9" y="34">6</text>
<text x="218.2" y="34">12</text>
<text x="218.2" y="31.5">13</text>
<text x="185.9" y="36.6">7</text>
<text x="185.9" y="39.1">8</text>
<text x="218.2" y="39.1">10</text>
<text x="218.2" y="36.6">11</text>
<text x="218.9" y="41.7">9</text>
<text x="40.4" y="42.1" transform="rotate(-90 40.4 42.1)">13</text>
<text x="44.2" y="42.1" transform="rotate(-90 44.2 42.1)">14</text>
<text x="48" y="42.1" transform="rotate(-90 48 42.1)">15</text>
<text x="51.8" y="42.1" transform="rotate(-90 51.8 42.1)">16</text>
<text x="53.1" y="64.3" transform="rotate(-90 53.1 64.3)">4</text>
<text x="38.6" y="67.1">2</text>
<text x="38.6" y="74.7">3</text>
<text x="107.2" y="75.9">2</text>
<text x="121.7" y="73.2" transform="rotate(-90 121.7 73.2)">8</text>
<text x="53.1" y="80.2" transform="rotate(-90 53.1 80.2)">11</text>
<text x="107.2" y="83.6">3</text>
<text x="132.6" y="79.8">1</text>
<text x="121.7" y="88.4" transform="rotate(-90 121.7 88.4)">4</text>
<text x="38.6" y="102.6">6</text>
<text x="64" y="106.4">7</text>
<text x="191" y="102.6">3</text>
<text x="191" y="107.7">8</text>
<text x="229.1" y="102.6">4</text>
<text x="229.1" y="105.2">5</text>
<text x="229.1" y="107.7">6</text>
<text x="38.6" y="110.2">5</text>
<text x="107.2" y="111.5">6</text>
<text x="190.3" y="112.8">15</text>
<text x="228.4" y="112.8">10</text>
<text x="229.1" y="110.2">7</text>
<text x="107.2" y="119.1">5</text>
<text x="132.6" y="115.3">7</text>
<text x="191" y="115.3">9</text>
<text x="228.4" y="115.3">11</text>
<text x="228.4" y="117.9">12</text>
<text x="190.3" y="120.4">16</text>
<text x="191" y="125.5">2</text>
<text x="228.4" y="120.4">13</text>
<text x="191" y="130.6">1</text>
<text x="228.4" y="130.6">14</text>
<text x="38.6" y="138.2">9</text>
<text x="64" y="142">8</text>
<text x="37.9" y="145.8">10</text>
<text x="37.9" y="173.7">13</text>
<text x="63.3" y="177.5">14</text>
<text x="37.9" y="181.4">12</text>
</g>
<g font-size="2.1" fill="#840000">
<text x="178" y="184">Sheet:</text>
<text x="178" y="181.2">ANALOG DEVICES</text>
<text x="178" y="186.7">File:</text>
<text x="184.1" y="186.7">Accelerometru.kicad_sch</text>
<text x="178" y="196.9">KiCad</text>
<text x="178" y="194.1">Size:</text>
<text x="184.7" y="194.1">A4</text>
<text x="185.7" y="196.9">E.D.A.</text>
<text x="194.6" y="196.9">kicad</text>
<text x="200" y="194.1">Date:</text>
<text x="201.8" y="196.9">7.0.6</text>
<text x="207" y="194.1">2023-07-21</text>
<text x="263" y="194.3">Rev:</text>
<text x="263" y="196.9">Id:</text>
<text x="267.1" y="196.9">1/1</text>
</g>
<g font-size="1.8" fill="#840000">
<text x="35" y="11.9">1</text>
<text x="85" y="11.9">2</text>
<text x="135" y="11.9">3</text>
<text x="185" y="11.9">4</text>
<text x="235" y="11.9">5</text>
<text x="285" y="11.9">6</text>
<text x="248" y="17.5">Out_X+</text>
<text x="103.7" y="27.6">3v3_EXT</text>
<text x="248" y="25.1">Out_X-</text>
<text x="10.3" y="35.9">A</text>
<text x="238" y="35.2">Xout</text>
<text x="248.1" y="32.7">Out_Y+</text>
<text x="285.3" y="35.9">A</text>
<text x="176.7" y="40.3">Zout</text>
<text x="248.1" y="40.3">Out_Y-</text>
<text x="248" y="47.9">Out_Z+</text>
<text x="15.5" y="56.8">Vx_off</text>
<text x="248" y="55.6">Out_Z-</text>
<text x="84.1" y="65.7">Vz_off</text>
<text x="173.8" y="64.5">MOSI</text>
<text x="175.9" y="61.9">CS</text>
<text x="197.2" y="64.5">Out_X-</text>
<text x="197.2" y="61.9">Out_X+</text>
<text x="47.6" y="72">A</text>
<text x="173.6" y="69.5">SCLK</text>
<text x="173.8" y="67">MISO</text>
<text x="197.3" y="69.5">Out_Y-</text>
<text x="197.3" y="67">Out_Y+</text>
<text x="17" y="75.9">Xout</text>
<text x="70.3" y="72.1">Out_X+</text>
<text x="155.9" y="74.8" transform="rotate(-90 155.9 74.8)">3v3_EXT</text>
<text x="161" y="74.8" transform="rotate(-90 161 74.8)">3v3_FPGA</text>
<text x="169.3" y="74.6">3v3_FPGA</text>
<text x="197.2" y="72.1">Out_Z+</text>
<text x="197.2" y="74.6">Out_Z-</text>
<text x="201.6" y="77.2">CS</text>
<text x="138.9" y="81">Out_Z+</text>
<text x="199.5" y="79.7">MOSI</text>
<text x="200.5" y="82.2">MISO</text>
<text x="10.3" y="85.9">B</text>
<text x="85.6" y="84.8">Zout</text>
<text x="169.3" y="89.9">3v3_FPGA</text>
<text x="199.3" y="84.8">SCLK</text>
<text x="285.3" y="85.9">B</text>
<text x="17" y="96.2">Xout</text>
<text x="47.5" y="107.6">B</text>
<text x="70.3" y="107.6">Out_X-</text>
<text x="85.6" y="105.1">Zout</text>
<text x="236.4" y="106.4">Out_X-</text>
<text x="236.4" y="103.8">Out_X+</text>
<text x="15.5" y="111.4">Vx_off</text>
<text x="182.7" y="114">MOSI</text>
<text x="236.4" y="114">Out_Z+</text>
<text x="236.4" y="111.4">Out_Y-</text>
<text x="236.4" y="108.9">Out_Y+</text>
<text x="138.9" y="116.5">Out_Z-</text>
<text x="181.7" y="116.5">MISO</text>
<text x="236.4" y="116.5">Out_Z-</text>
<text x="84.1" y="120.3">Vz_off</text>
<text x="181.6" y="121.6">SCLK</text>
<text x="15.6" y="130.5">Vy_off</text>
<text x="183.8" y="126.7">CS</text>
<text x="10.3" y="135.9">C</text>
<text x="285.3" y="135.9">C</text>
<text x="47.5" y="143.1">C</text>
<text x="70.3" y="143.2">Out_Y+</text>
<text x="17.1" y="147">Yout</text>
<text x="95.7" y="152.1">Vx_off</text>
<text x="113.5" y="152.1">Vy_off</text>
<text x="131.3" y="152.1">Vz_off</text>
<text x="17.1" y="163.5">Yout</text>
<text x="47.5" y="178.7">D</text>
<text x="71.6" y="178.8">Out_Y-</text>
<text x="10.3" y="185.9">D</text>
<text x="15.6" y="182.6">Vy_off</text>
<text x="285.3" y="185.9">D</text>
<text x="35" y="199.9">1</text>
<text x="85" y="199.9">2</text>
<text x="135" y="199.9">3</text>
<text x="185" y="199.9">4</text>
<text x="235" y="199.9">5</text>
<text x="285" y="199.9">6</text>
</g>
<g font-size="1.8" fill="#006464">
<text x="97.8" y="16.7">VBUS</text>
<text x="233.6" y="14.8">+3V3</text>
<text x="259.7" y="15.1">R28</text>
<text x="270.4" y="15">D1</text>
<text x="16.5" y="22.5">VBUS</text>
<text x="73.1" y="23.7">5k1</text>
<text x="73.6" y="21.8">R2</text>
<text x="238.1" y="22.5">C7</text>
<text x="259.7" y="22.7">R29</text>
<text x="259.7" y="19.7">150</text>
<text x="270" y="20">LED</text>
<text x="270.4" y="22.5">D2</text>
<text x="19" y="27.5">R1</text>
<text x="19.1" y="29.4">5k1</text>
<text x="238.1" y="24.4">0.1uF</text>
<text x="259.7" y="27.4">150</text>
<text x="270" y="27.7">LED</text>
<text x="69.9" y="30.1">VBUS</text>
<text x="159.3" y="35.2">GND</text>
<text x="234.2" y="31.3">GND</text>
<text x="259.8" y="30.6">R30</text>
<text x="259.8" y="34.9">150</text>
<text x="270" y="35.3">LED</text>
<text x="270.4" y="30.2">D3</text>
<text x="78" y="41.5">GND</text>
<text x="102.9" y="36.4">C2</text>
<text x="102.9" y="38.3">2.2uF</text>
<text x="115.6" y="36.4">C1</text>
<text x="115.6" y="38.3">2.2uF</text>
<text x="127" y="36.4">C3</text>
<text x="127" y="38.3">10nF</text>
<text x="259.7" y="37.8">R31</text>
<text x="270.4" y="37.8">D4</text>
<text x="13.2" y="44">GND</text>
<text x="34.8" y="46.6">GND</text>
<text x="181.6" y="47.9">0.47uF</text>
<text x="184.2" y="44">C4</text>
<text x="228.6" y="47.9">0.47uF</text>
<text x="231.1" y="44">C5</text>
<text x="237.5" y="47.9">0.47uF</text>
<text x="240" y="44">C6</text>
<text x="259.7" y="45.7">R32</text>
<text x="259.7" y="42.9">150</text>
<text x="270" y="42.8">LED</text>
<text x="270.4" y="45.4">D5</text>
<text x="111" y="49.1">GND</text>
<text x="259.7" y="53.1">R33</text>
<text x="259.7" y="50">150</text>
<text x="270" y="50.5">LED</text>
<text x="270.4" y="52.9">D6</text>
<text x="24.1" y="59">1Meg</text>
<text x="25.3" y="54.7">R3</text>
<text x="43.2" y="54.5">R4</text>
<text x="46.7" y="54.2">5.49Meg</text>
<text x="77.1" y="56" transform="rotate(-90 77.1 56)">+3V3</text>
<text x="172" y="54.2">GND</text>
<text x="179.6" y="54.2">GND</text>
<text x="226.6" y="54.2">GND</text>
<text x="235.5" y="54.2">GND</text>
<text x="259.7" y="57.9">150</text>
<text x="270" y="58.1">LED</text>
<text x="74.3" y="61.8">C8</text>
<text x="74.3" y="63.7">0.1uF</text>
<text x="93.3" y="63.6">R19</text>
<text x="117.6" y="63.3">R20</text>
<text x="121.7" y="63.1">5.49Meg</text>
<text x="146.9" y="64.9" transform="rotate(-90 146.9 64.9)">+3V3</text>
<text x="184.4" y="61.8">1</text>
<text x="184.4" y="64.4">2</text>
<text x="211.1" y="61.8">1</text>
<text x="211.1" y="64.4">2</text>
<text x="276.1" y="60.6">GND</text>
<text x="72.9" y="69.4">GND</text>
<text x="92.7" y="67.9">1Meg</text>
<text x="142.9" y="70.7">C9</text>
<text x="171.2" y="72">GND</text>
<text x="184.4" y="66.9">3</text>
<text x="184.4" y="69.4">4</text>
<text x="184.4" y="72">5</text>
<text x="211.1" y="66.9">3</text>
<text x="211.1" y="69.4">4</text>
<text x="211.1" y="72">5</text>
<text x="25.3" y="73.8">R5</text>
<text x="142.9" y="72.6">0.1uF</text>
<text x="158.3" y="72.5" transform="rotate(-90 158.3 72.5)">+3V3</text>
<text x="184.4" y="74.5">6</text>
<text x="184.4" y="77.1">7</text>
<text x="211.1" y="74.5">6</text>
<text x="211.1" y="77.1">7</text>
<text x="24.1" y="78.1">1Meg</text>
<text x="34.4" y="80.7">R6</text>
<text x="34.4" y="82.9">5.49Meg</text>
<text x="93.3" y="82.7">R21</text>
<text x="141.5" y="78.3">GND</text>
<text x="155.8" y="82.9" transform="rotate(-90 155.8 82.9)">3</text>
<text x="158.3" y="82.9" transform="rotate(-90 158.3 82.9)">2</text>
<text x="160.9" y="82.9" transform="rotate(-90 160.9 82.9)">1</text>
<text x="184.4" y="79.6">8</text>
<text x="184.4" y="82.1">9</text>
<text x="211.1" y="79.6">8</text>
<text x="211.1" y="82.1">9</text>
<text x="31" y="89.8">GND</text>
<text x="53.8" y="87.2">GND</text>
<text x="92.7" y="87">1Meg</text>
<text x="103" y="89.6">R22</text>
<text x="171.2" y="87.2">GND</text>
<text x="184.4" y="84.7">10</text>
<text x="184.4" y="87.2">11</text>
<text x="184.4" y="89.8">12</text>
<text x="197.8" y="87.2">GND</text>
<text x="198" y="89.8">+3V3</text>
<text x="211.1" y="84.7">10</text>
<text x="211.1" y="87.2">11</text>
<text x="211.1" y="89.8">12</text>
<text x="25.3" y="94.1">R7</text>
<text x="44.5" y="94.1">R8</text>
<text x="48" y="93.6">5.49Meg</text>
<text x="103" y="91.8">5.49Meg</text>
<text x="24.1" y="98.4">1Meg</text>
<text x="102.1" y="97.4">GND</text>
<text x="122.4" y="96.1">GND</text>
<text x="159.9" y="99.9">+3V3</text>
<text x="92.7" y="107.3">1Meg</text>
<text x="93.3" y="103">R23</text>
<text x="117.6" y="102.7">R24</text>
<text x="121.7" y="102.5">5.49Meg</text>
<text x="24.1" y="113.6">1Meg</text>
<text x="25.3" y="109.3">R9</text>
<text x="164.5" y="112.6">C10</text>
<text x="174.6" y="112.6">C11</text>
<text x="34.3" y="118.2">5.49Meg</text>
<text x="34.3" y="116.2">R10</text>
<text x="93.3" y="118.2">R25</text>
<text x="164.5" y="114.5">0.1uF</text>
<text x="174.6" y="114.5">0.1uF</text>
<text x="33.5" y="124.1">GND</text>
<text x="92.7" y="122.5">1Meg</text>
<text x="103" y="125.2">R26</text>
<text x="160.5" y="122.8">GND</text>
<text x="170.7" y="122.8">GND</text>
<text x="24.7" y="128.4">R11</text>
<text x="45.9" y="128.2">R12</text>
<text x="50.5" y="127.9">5.49Meg</text>
<text x="103" y="127.4">5.49Meg</text>
<text x="165" y="131.7">+3V3</text>
<text x="177.1" y="129.1">R27</text>
<text x="24.1" y="132.7">1Meg</text>
<text x="102.1" y="132.9">GND</text>
<text x="177.2" y="134.2">10k</text>
<text x="232.9" y="136.8">GND</text>
<text x="102.8" y="138">+3V3</text>
<text x="24.1" y="149.2">1Meg</text>
<text x="24.7" y="144.9">R13</text>
<text x="34.3" y="154">5.49Meg</text>
<text x="34.3" y="151.7">R14</text>
<text x="24.7" y="161.4">R15</text>
<text x="33.5" y="159.6">GND</text>
<text x="48.9" y="161.4">R16</text>
<text x="53.1" y="160.9">5.49Meg</text>
<text x="24.1" y="165.7">1Meg</text>
<text x="103.4" y="166">GND</text>
<text x="24.1" y="184.8">1Meg</text>
<text x="24.7" y="180.4">R17</text>
<text x="34.4" y="189.7">5.49Meg</text>
<text x="34.4" y="187.2">R18</text>
<text x="33.5" y="195.2">GND</text>
</g>
<g font-size="1.8" fill="#840084">
<text x="260.2" y="17.4">5%</text>
<text x="73.5" y="25.6">1%</text>
<text x="238" y="26.3">10%</text>
<text x="260.2" y="25">5%</text>
<text x="18.9" y="31.3">1%</text>
<text x="260.2" y="32.6">5%</text>
<text x="102.7" y="40.2">10%</text>
<text x="115.4" y="40.2">10%</text>
<text x="126.2" y="40.2">10%</text>
<text x="260.2" y="40.2">5%</text>
<text x="179.6" y="45.3">10%</text>
<text x="226.6" y="45.3">10%</text>
<text x="235.5" y="45.3">10%</text>
<text x="260.2" y="47.9">5%</text>
<text x="45.6" y="56.7">1%</text>
<text x="260.2" y="55.5">5%</text>
<text x="25.2" y="60.6">1%</text>
<text x="74.2" y="65.6">10%</text>
<text x="120.5" y="65.6">1%</text>
<text x="93.8" y="69.4">1%</text>
<text x="142.7" y="74.5">10%</text>
<text x="25.2" y="79.6">1%</text>
<text x="31.6" y="82.1">1%</text>
<text x="93.8" y="88.5">1%</text>
<text x="100.2" y="91">1%</text>
<text x="25.2" y="99.9">1%</text>
<text x="46.8" y="96.1">1%</text>
<text x="120.5" y="105">1%</text>
<text x="93.8" y="108.8">1%</text>
<text x="25.2" y="115.2">1%</text>
<text x="31.6" y="117.7">1%</text>
<text x="164.3" y="116.4">10%</text>
<text x="174.5" y="116.4">10%</text>
<text x="93.8" y="124.1">1%</text>
<text x="49.4" y="130.4">1%</text>
<text x="100.2" y="126.6">1%</text>
<text x="177.6" y="131.7">1%</text>
<text x="25.2" y="134.2">1%</text>
<text x="83.1" y="148.2">10%</text>
<text x="100.8" y="148.2">10%</text>
<text x="118.6" y="148.2">10%</text>
<text x="25.2" y="150.7">1%</text>
<text x="31.6" y="153.3">1%</text>
<text x="25.2" y="167.2">1%</text>
<text x="51.9" y="163.4">1%</text>
<text x="25.2" y="186.3">1%</text>
<text x="31.6" y="188.8">1%</text>
</g>
<g font-size="1.8" fill="#009600">
<text x="124.5" y="28.9">SS</text>
<text x="224" y="26.3">GND</text>
<text x="229.1" y="40.3">Yout</text>
</g>
<text font-size="1.8" fill="#0000c2" x="188" y="58.2">90grd</text>
<g font-size="1.8" fill="#a90000">
<text x="180.9" y="60.7">1</text>
<text x="180.9" y="63.2">2</text>
<text x="180.9" y="65.8">3</text>
<text x="207.6" y="60.7">1</text>
<text x="207.6" y="63.2">2</text>
<text x="207.6" y="65.8">3</text>
<text x="180.9" y="68.3">4</text>
<text x="180.9" y="70.9">5</text>
<text x="207.6" y="68.3">4</text>
<text x="207.6" y="70.9">5</text>
<text x="180.9" y="73.4">6</text>
<text x="180.9" y="75.9">7</text>
<text x="207.6" y="73.4">6</text>
<text x="207.6" y="75.9">7</text>
<text x="154.7" y="79.4" transform="rotate(-90 154.7 79.4)">3</text>
<text x="157.2" y="79.4" transform="rotate(-90 157.2 79.4)">2</text>
<text x="159.8" y="79.4" transform="rotate(-90 159.8 79.4)">1</text>
<text x="180.3" y="83.6">10</text>
<text x="180.9" y="78.5">8</text>
<text x="180.9" y="81">9</text>
<text x="207" y="83.6">10</text>
<text x="207.6" y="78.5">8</text>
<text x="207.6" y="81">9</text>
<text x="180.3" y="86.1">11</text>
<text x="180.3" y="88.6">12</text>
<text x="207" y="86.1">11</text>
<text x="207" y="88.6">12</text>
</g>
<text font-size="1.7" fill="#006464" x="56" y="71.9">OUTA</text>
<text font-size="1.7" fill="#a90000" x="64.1" y="70.9">1</text>
<g font-size="1.4" fill="#0f0f0f">
<text x="265.4" y="16.2">A_D1</text>
<text x="265.4" y="23.9">A_D2</text>
<text x="265.4" y="31.5">A_D3</text>
<text x="265.4" y="39.1">A_D4</text>
<text x="265.4" y="46.7">A_D5</text>
<text x="33" y="55.6">INA-</text>
<text x="265.4" y="54.3">A_D6</text>
<text x="104.1" y="64.5">284_INA-</text>
<text x="33" y="74.7">INA+</text>
<text x="99.1" y="83.5">284_INA+</text>
<text x="33" y="95">INB-</text>
<text x="104.1" y="103.9">284_INB-</text>
<text x="33" y="110.2">INB+</text>
<text x="99.1" y="119.1">284_INB+</text>
<text x="33" y="129.3">INC-</text>
<text x="33" y="145.8">INC+</text>
<text x="35.6" y="162.3">IND-</text>
<text x="33" y="181.3">IND+</text>
</g>
<text font-size="1.1" fill="#009600" x="24.1" y="23.9">CC1</text>
<g font-size="1.1" fill="#0f0f0f">
<text x="67.2" y="26.5">CC2</text>
<text x="182.9" y="107.7">VREF</text>
<text x="184.1" y="130.6">*RESET</text>
</g>
</svg>
